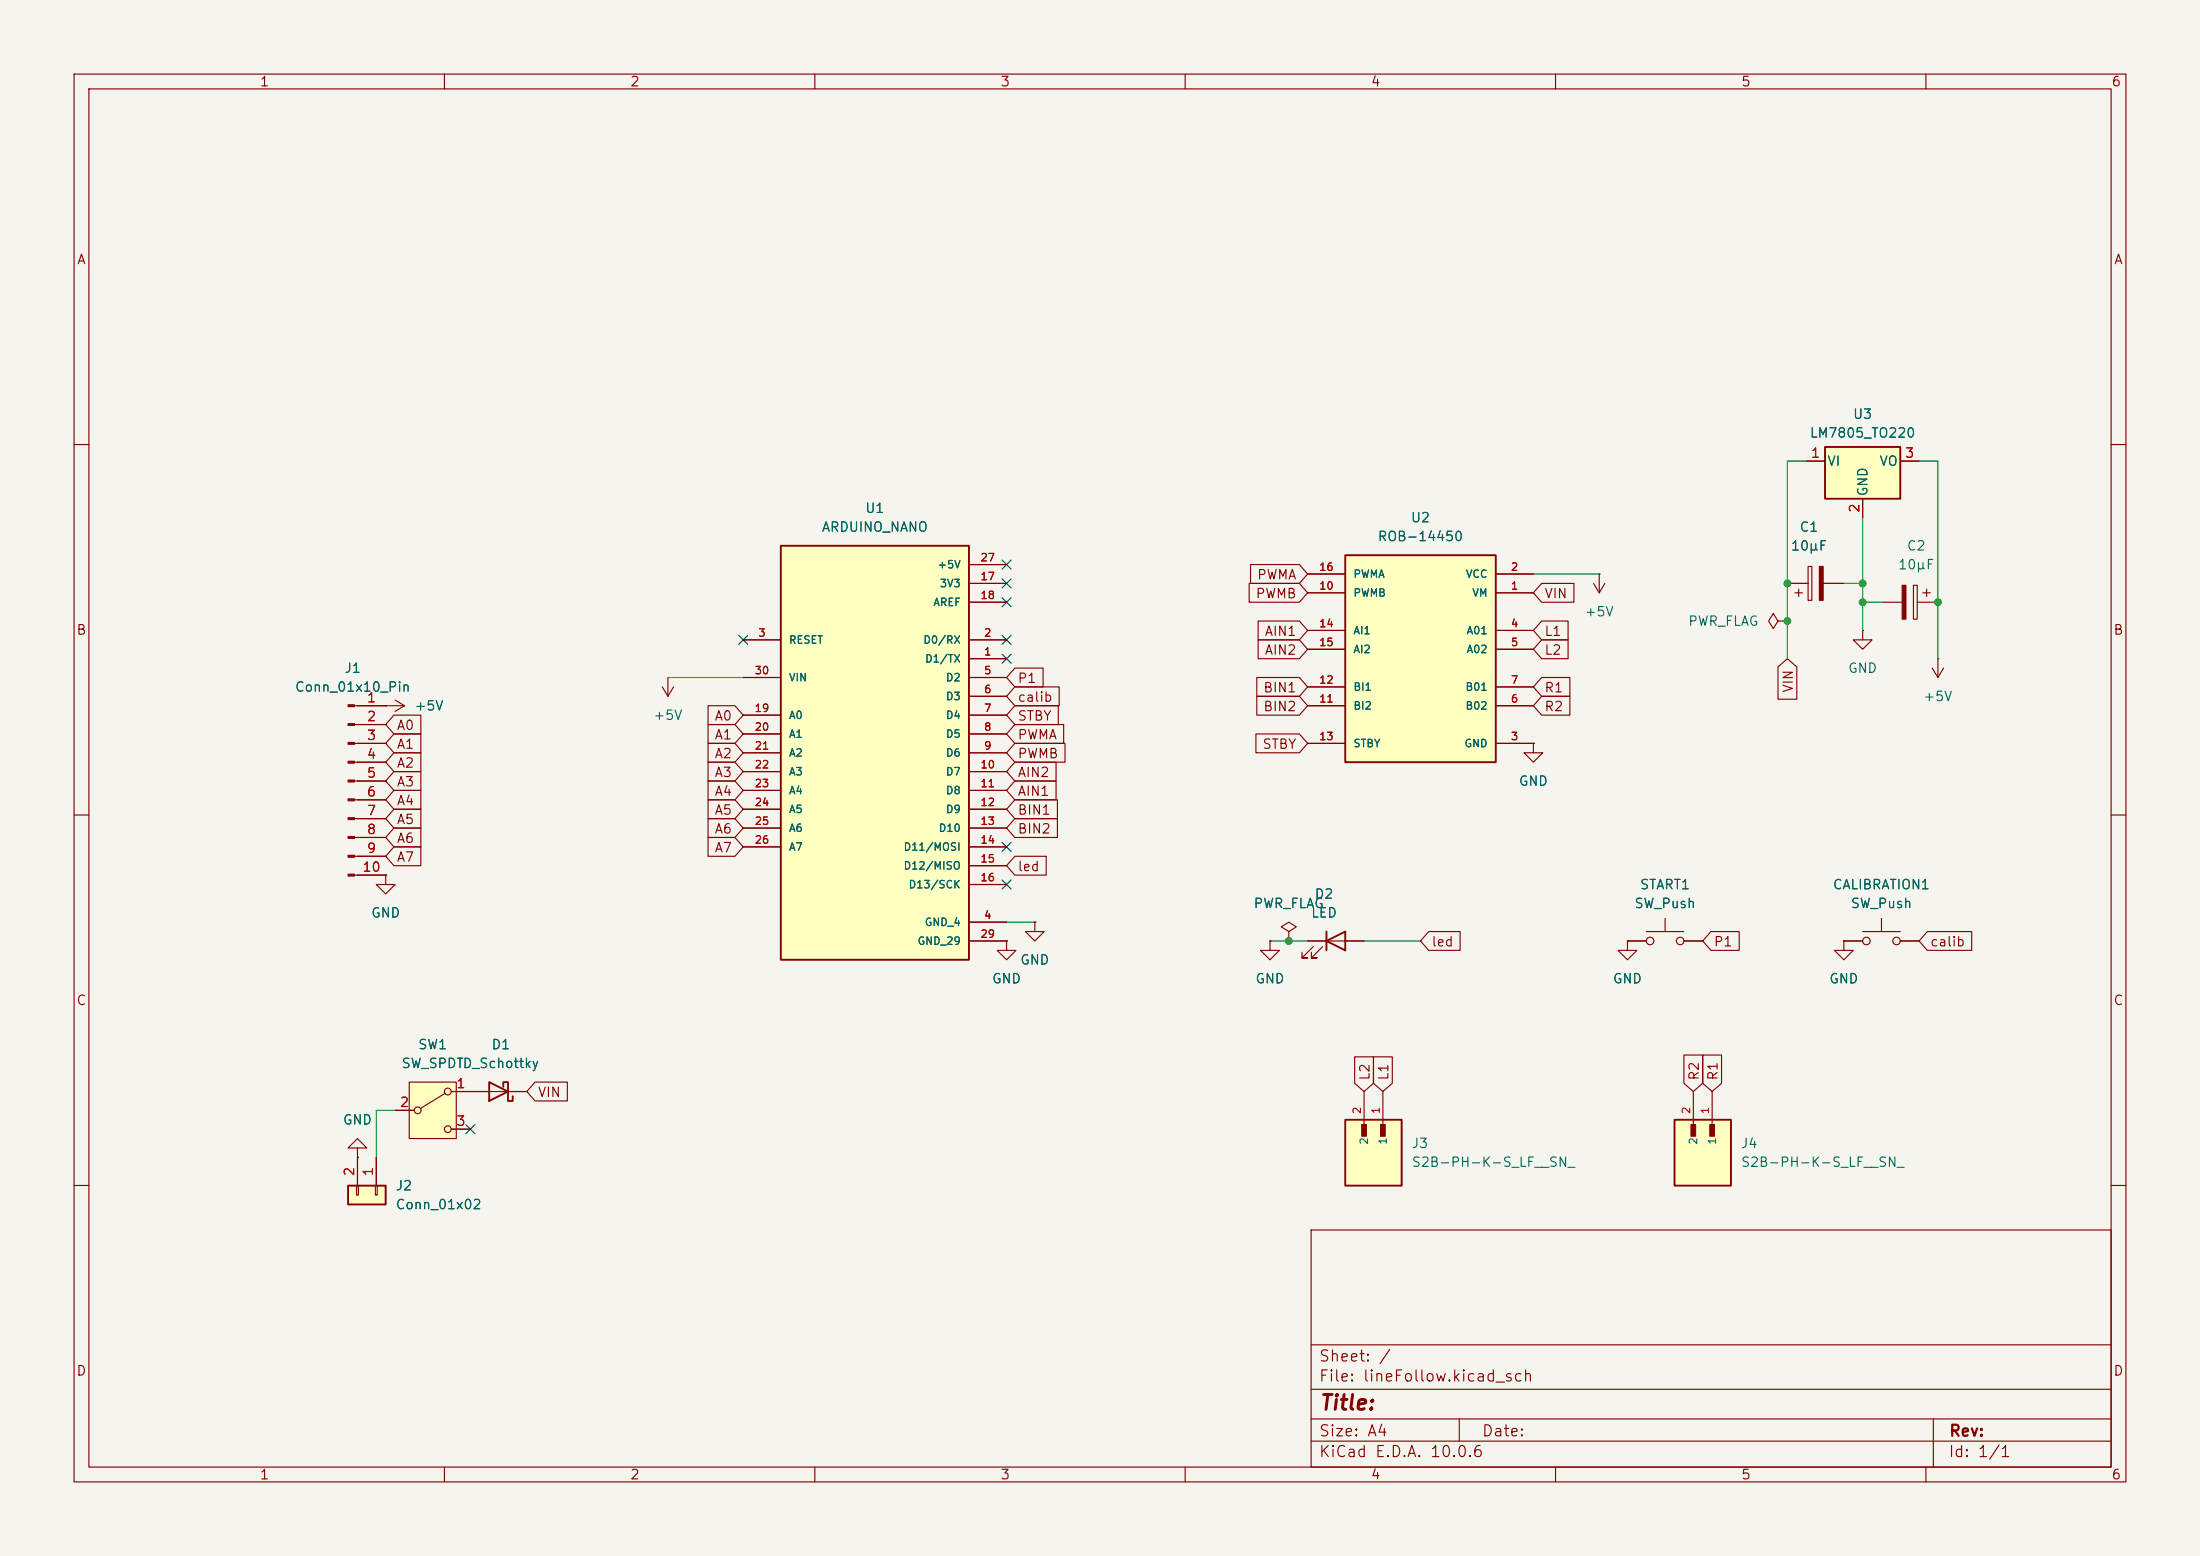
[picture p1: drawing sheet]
<svg xmlns="http://www.w3.org/2000/svg" width="297mm" height="210mm" viewBox="0 0 297 210" stroke-linecap="round" stroke-linejoin="round" font-family="sans-serif">
<path d="M0 0h297v210h-297z" fill="#f5f4ef" stroke="#f5f4ef" stroke-width=".14"/>
<g fill="none" stroke="#840000" stroke-width=".15">
<path d="M10 10h277v190h-277zM12 12h273v186h-273zM60 10v2M110 10v2M160 10v2M210 10v2M260 10v2M10 60h2M285 60h2M10 110h2M285 110h2M10 160h2"/>
<path d="M177 166h108v32h-108zM285 160h2M60 198v2M110 198v2M160 198v2M177 194.5h108M177 191.5h108M177 187.5h108M177 181.5h108M197 191.5v3M210 198v2M260 198v2"/>
<path d="M261 191.5v6.5"/>
</g>
<path d="M226.1 151.1h7.6v8.9h-7.6z" fill="#ffffc2"/>
<path d="M226.1 151.1h7.6v8.9h-7.6z" fill="none" stroke="#840000" stroke-width=".25"/>
<g fill="#840000" stroke="#840000" stroke-width=".14">
<path d="M230.8 151.8h.7v1.6h-.7z"/>
<path d="M228.3 151.8h.6v1.6h-.6z"/>
</g>
<path d="M241.3 78.7h2.8M242.8 79.5v1M244.1 76.5h.5v4.5h-.5zM246.1 78.7h2.8M242.3 80h1M228.6 147.3v5.1M231.1 147.3v5.1" fill="none" stroke="#840000" stroke-width=".15"/>
<path d="M245.6 76.5h.5v4.5h-.5z" fill="#840000" stroke="#840000" stroke-width=".15"/>
<path d="M105.4 73.7h25.4v55.8h-25.4z" fill="#ffffc2"/>
<path d="M105.4 73.7h25.4v55.8h-25.4z" fill="none" stroke="#840000" stroke-width=".25"/>
<g fill="none" stroke="#840000" stroke-width=".15">
<path d="M130.8 78.7h5.1M130.8 76.2h5.1M100.3 86.4h5.1M100.3 91.4h5.1M100.3 96.5h5.1M100.3 99.1h5.1M130.8 88.9h5.1M130.8 86.4h5.1M130.8 91.4h5.1M130.8 94h5.1M130.8 96.5h5.1M130.8 99.1h5.1"/>
<path d="M130.8 81.3h5.1M100.3 101.6h5.1M100.3 104.1h5.1M100.3 106.7h5.1M100.3 109.2h5.1M100.3 111.8h5.1M100.3 114.3h5.1M130.8 101.6h5.1M130.8 104.1h5.1M130.8 106.7h5.1M130.8 109.2h5.1M130.8 111.8h5.1"/>
<path d="M130.8 114.3h5.1M130.8 116.8h5.1M130.8 119.4h5.1M130.8 124.5h5.1M130.8 127h5.1"/>
</g>
<path d="M246.4 60.3h10.1v7h-10.1z" fill="#ffffc2"/>
<path d="M246.4 60.3h10.1v7h-10.1zM179.1 127l2.5-1.3v2.6zM179.1 125.7v2.6" fill="none" stroke="#840000" stroke-width=".25"/>
<g fill="none" stroke="#840000" stroke-width=".15">
<path d="M215.1 78.7l.8 1.3M215.9 77.5h.1M215.9 77.5v2.5M216.7 78.7l-.8 1.3M243.8 62.2h2.6M251.5 67.3v2.6M256.5 62.2h2.6M258.3 79h.5v4.6h-.5zM260.1 79.5v1M89.4 92.7l.8 1.3M90.2 91.4h.1M90.2 91.4v2.6"/>
<path d="M90.9 92.7l-.7 1.3M240 83.8l-.6-1-.6 1 .6 1 .6-1h1.3M241.3 83.8h.1M251.5 85.1v1.3h1.2l-1.2 1.2-1.3-1.2h1.3M251.5 85.1h.1M254 81.3h2.8M258.8 81.3h2.8M259.6 80h1M207 100.3v1.3h1.3l-1.3 1.3-1.3-1.3h1.3M207 100.3h.1M139.7 124.5v1.2h1.3l-1.3 1.3-1.3-1.3h1.3M139.7 124.5h.1"/>
<path d="M171.4 127v1.3h1.3l-1.3 1.2-1.2-1.2h1.2M171.4 127h.1M174 125.7l1-.6-1-.6-1 .6 1 .6v1.3M174 127h.1M176.5 127h7.6M177.3 127.8l-1.5 1.5h.7h-.7v-.8M178.6 127.8l-1.6 1.5h.8h-.8v-.8M219.7 127v1.3h1.3l-1.3 1.2-1.3-1.2h1.3M219.7 127h.1M219.7 127h2.5M222.2 125.7h5.1M224.8 124v1.7"/>
<path d="M227.3 127h2.6M248.9 127v1.3h1.3l-1.3 1.2-1.3-1.2h1.3M248.9 127h.1"/>
<circle cx="222.8" cy="127" r=".51"/>
<circle cx="226.8" cy="127" r=".51"/>
</g>
<path d="M256.8 79h.5v4.6h-.5z" fill="#840000" stroke="#840000" stroke-width=".15"/>
<path d="M55.2 146.1h6.4v7.6h-6.4z" fill="#ffffc2"/>
<g fill="none" stroke="#840000" stroke-width=".15">
<path d="M53.3 149.9h2.6M55.2 146.1h6.4v7.6h-6.4zM60.1 147.6l-3.3 2M61 147.3h2.5M61 152.4h2.5"/>
<circle cx="56.4" cy="149.9" r=".46"/>
<circle cx="60.5" cy="147.3" r=".46"/>
<circle cx="60.5" cy="152.4" r=".46"/>
</g>
<path d="M47 160h5.1v2.6h-5.1z" fill="#ffffc2"/>
<path d="M66 146.1l2.6 1.2-2.6 1.3zM67.9 146.7v-.6h.7v2.5h.6v-.6M47 160h5.1v2.6h-5.1z" fill="none" stroke="#840000" stroke-width=".25"/>
<path d="M48.3 156.2v3.8M50.8 156.2v3.8M63.5 147.3h7.6M48.1 160h.3v1.3h-.3zM50.7 160h.2v1.3h-.2z" fill="none" stroke="#840000" stroke-width=".15"/>
<path d="M181.6 151.1h7.6v8.9h-7.6z" fill="#ffffc2"/>
<path d="M181.6 151.1h7.6v8.9h-7.6z" fill="none" stroke="#840000" stroke-width=".25"/>
<g fill="#840000" stroke="#840000" stroke-width=".14">
<path d="M186.4 151.8h.6v1.6h-.6z"/>
<path d="M183.8 151.8h.7v1.6h-.7z"/>
</g>
<g fill="none" stroke="#840000" stroke-width=".15">
<path d="M47.9 95.3h6.7M47.9 97.8h4.2M52.1 95.3h.1M53.3 94.5l1.3 .8M54.6 95.3l-1.3 .7M260.9 90.2l.7 1.2M261.6 88.9h.1M261.6 88.9v2.5M262.4 90.2l-.8 1.2M47.9 100.3h4.2M47.9 102.9h4.2M47.9 105.4h4.2"/>
<path d="M47.9 108h4.2M47.9 110.5h4.2M47.9 113h4.2M47.9 115.6h4.2M47.9 118.1h4.2M52.1 118.1v1.3h1.2l-1.2 1.3-1.3-1.3h1.3M52.1 118.1h.1M135.9 127v1.3h1.3l-1.3 1.2-1.3-1.2h1.3M135.9 127h.1M248.9 127h2.6M251.5 125.7h5M254 124v1.7"/>
<path d="M256.5 127h2.6M48.3 154.9h1.2l-1.2-1.2-1.3 1.2h1.3v1.3M48.3 156.2h.1M184.1 147.3v5.1M186.7 147.3v5.1"/>
<circle cx="252" cy="127" r=".51"/>
<circle cx="256" cy="127" r=".51"/>
</g>
<g fill="#840000" stroke="#840000" stroke-width=".15">
<path d="M47 95.1h.9v.3h-.9z"/>
<path d="M47 97.7h.9v.2h-.9z"/>
<path d="M47 100.2h.9v.3h-.9z"/>
<path d="M47 102.7h.9v.3h-.9z"/>
<path d="M47 105.3h.9v.2h-.9z"/>
<path d="M47 107.8h.9v.3h-.9z"/>
<path d="M47 110.4h.9v.2h-.9z"/>
<path d="M47 112.9h.9v.3h-.9z"/>
<path d="M47 115.4h.9v.3h-.9z"/>
<path d="M47 118h.9v.2h-.9z"/>
</g>
<path d="M181.6 74.9h20.3v28h-20.3z" fill="#ffffc2"/>
<path d="M181.6 74.9h20.3v28h-20.3z" fill="none" stroke="#840000" stroke-width=".25"/>
<g fill="none" stroke="#840000" stroke-width=".15">
<path d="M130.8 78.7h5.1M130.8 76.2h5.1M168.6 78.7h6.8l1.1 1.3-1.1 1.3h-6.8zM168.8 76.2h6.6l1.1 1.3-1.1 1.2h-6.6zM176.5 77.5h5.1M201.9 77.5h5.1M208.1 78.7h4.4v2.6h-4.4l-1.1-1.3zM241.3 78.7h2.8M243.8 62.2h2.6M246.1 78.7h2.8M251.5 67.3v2.6M256.5 62.2h2.6"/>
<path d="M48.3 95.3h3.8M48.3 97.8h3.8M52.1 95.3h.1M53.2 96.5h3.6v2.6h-3.6l-1.1-1.3zM53.2 99.1h3.6v2.5h-3.6l-1.1-1.3zM95.6 95.2h3.6l1.1 1.3-1.1 1.3h-3.6zM95.6 97.8h3.6l1.1 1.3-1.1 1.2h-3.6zM100.3 86.4h5.1M100.3 91.4h5.1M100.3 96.5h5.1M100.3 99.1h5.1M130.8 88.9h5.1"/>
<path d="M130.8 86.4h5.1M130.8 91.4h5.1M130.8 94h5.1M130.8 96.5h5.1M130.8 99.1h5.1M130.8 81.3h5.1M137 92.7h6v2.6h-6l-1.1-1.3zM137 97.8h6.6v2.5h-6.6l-1.1-1.2zM137 90.2h3.8v2.5h-3.8l-1.1-1.3zM137 95.2h5.9v2.6h-5.9l-1.1-1.3zM169.5 99.1h5.9l1.1 1.2-1.1 1.3h-5.9zM169.7 91.4h5.7l1.1 1.3-1.1 1.3h-5.7z"/>
<path d="M169.7 94h5.7l1.1 1.3-1.1 1.2h-5.7zM169.9 83.8h5.5l1.1 1.3-1.1 1.3h-5.5zM169.9 86.4h5.5l1.1 1.2-1.1 1.3h-5.5zM176.5 80h5.1M176.5 85.1h5.1M176.5 87.6h5.1M176.5 95.3h5.1M176.5 92.7h5.1M201.9 80h5.1M201.9 85.1h5.1M201.9 87.6h5.1M201.9 95.3h5.1"/>
<path d="M201.9 92.7h5.1M208.1 94h3.8v2.5h-3.8l-1.1-1.2zM208.1 86.4h3.6v2.5h-3.6l-1.1-1.3zM208.1 83.8h3.6v2.6h-3.6l-1.1-1.3zM208.1 91.4h3.8v2.6h-3.8l-1.1-1.3zM240 90l1.3-1.1 1.3 1.1v4.4h-2.6zM48.3 100.3h3.8M48.3 102.9h3.8M48.3 105.4h3.8M48.3 108h3.8M48.3 110.5h3.8M48.3 113h3.8"/>
<path d="M48.3 115.6h3.8M48.3 118.1h3.8M52.1 118.1h.1M53.2 106.7h3.6v2.5h-3.6l-1.1-1.2zM53.2 101.6h3.6v2.5h-3.6l-1.1-1.2zM53.2 104.1h3.6v2.6h-3.6l-1.1-1.3zM53.2 109.2h3.6v2.6h-3.6l-1.1-1.3zM53.2 111.8h3.6v2.5h-3.6l-1.1-1.3zM53.2 114.3h3.6v2.5h-3.6l-1.1-1.2zM95.6 100.3h3.6l1.1 1.3-1.1 1.3h-3.6zM95.6 113h3.6l1.1 1.3-1.1 1.3h-3.6zM95.6 107.9h3.6l1.1 1.3-1.1 1.3h-3.6z"/>
<path d="M95.6 102.9h3.6l1.1 1.2-1.1 1.3h-3.6zM95.6 105.4h3.6l1.1 1.3-1.1 1.3h-3.6zM95.6 110.5h3.6l1.1 1.3-1.1 1.2h-3.6zM100.3 101.6h5.1M100.3 104.1h5.1M100.3 106.7h5.1M100.3 109.2h5.1M100.3 111.8h5.1M100.3 114.3h5.1M130.8 101.6h5.1M130.8 104.1h5.1M130.8 106.7h5.1"/>
<path d="M130.8 109.2h5.1M130.8 111.8h5.1M130.8 114.3h5.1M130.8 116.8h5.1M130.8 119.4h5.1M137 102.9h5.6v2.5h-5.6l-1.1-1.3zM137 100.3h6.8v2.6h-6.8l-1.1-1.3zM137 107.9h5.8v2.6h-5.8l-1.1-1.3zM137 110.5h5.8v2.5h-5.8l-1.1-1.2zM137 105.4h5.6v2.6h-5.6l-1.1-1.3zM137 115.6h4.2v2.5h-4.2l-1.1-1.3zM176.5 100.3h5.1"/>
<path d="M201.9 100.3h5.1M207 100.3h.1M130.8 127h5.1M130.8 124.5h5.1M135.9 127h.1M139.7 124.5h.1M171.4 127h.1M174 127h.1M176.5 127h2.6M181.6 127h2.5M192.9 125.7h4.2v2.6h-4.2l-1.1-1.3zM219.7 127h.1"/>
<path d="M219.7 127h2.5M227.3 127h2.6M231 125.7h3.8v2.6h-3.8l-1.1-1.3zM248.9 127h.1M248.9 127h2.6M256.5 127h2.6M260.2 125.7h6v2.6h-6l-1.1-1.3zM48.3 156.2h.1M48.3 156.2v3.8M50.8 156.2v3.8M53.3 149.9h2.6M61 147.3h5"/>
<path d="M61 152.4h2.5M68.6 147.3h2.5M72.2 146h4.4v2.6h-4.4l-1.1-1.3zM182.9 142.6h2.5v3.6l-1.3 1.1-1.2-1.1zM185.4 142.6h2.6v3.6l-1.3 1.1-1.3-1.1zM227.3 142.4h2.6v3.8l-1.3 1.1-1.3-1.1zM229.9 142.4h2.5v3.8l-1.3 1.1-1.2-1.1z"/>
</g>
<path d="M207 77.5h8.9M243.8 62.2h-2.5v26.7M248.9 78.7h2.6M251.5 69.9v15.2M259.1 62.2h2.5v26.7M90.2 91.4h10.1M251.5 81.3h2.5M135.9 124.5h3.8M171.4 127h5.1M184.1 127h7.7M53.3 149.9h-2.5v6.3" fill="none" stroke="#009600" stroke-width=".15"/>
<g fill="none" stroke="#000084" stroke-width=".15">
<path d="M135.3 78.1l1.2 1.2M135.3 75.6l1.2 1.2M136.5 78.1l-1.2 1.2M136.5 75.6l-1.2 1.2M99.7 85.8l1.2 1.2M100.9 85.8l-1.2 1.2M135.3 85.8l1.2 1.2M135.3 88.3l1.2 1.2M135.3 80.7l1.2 1.2M136.5 85.8l-1.2 1.2M136.5 88.3l-1.2 1.2M136.5 80.7l-1.2 1.2"/>
<path d="M135.3 113.7l1.2 1.2M135.3 118.8l1.2 1.2M136.5 113.7l-1.2 1.2M136.5 118.8l-1.2 1.2M62.9 151.8l1.2 1.2M64.1 151.8l-1.2 1.2"/>
</g>
<g fill="#009600" stroke="#009600" stroke-width=".14">
<circle cx="174" cy="127" r=".46"/>
<circle cx="241.3" cy="78.7" r=".46"/>
<circle cx="251.5" cy="81.3" r=".46"/>
<circle cx="251.5" cy="78.7" r=".46"/>
<circle cx="241.3" cy="83.8" r=".46"/>
<circle cx="261.6" cy="81.3" r=".46"/>
</g>
<text font-size="2" fill="#840000" x="178" y="190.8">Title:</text>
<g font-size="1.5" fill="#840000">
<text x="178" y="184.1">Sheet: /</text>
<text x="178" y="186.8">File: lineFollow.kicad_sch</text>
<text x="178" y="197">KiCad E.D.A. 10.0.6</text>
<text x="178" y="194.2">Size: A4</text>
<text x="200" y="194.2">Date:</text>
<text x="263" y="197">Id: 1/1</text>
<text x="263" y="194.2">Rev:</text>
</g>
<g font-size="1.3" fill="#840000">
<text x="35" y="12">1</text>
<text x="85" y="12">2</text>
<text x="135" y="12">3</text>
<text x="185" y="12">4</text>
<text x="235" y="12">5</text>
<text x="285" y="12">6</text>
<text x="10.3" y="36">A</text>
<text x="285.3" y="36">A</text>
<text x="169.4" y="81.1">PWMB</text>
<text x="169.6" y="78.5">PWMA</text>
<text x="208.4" y="81.1">VIN</text>
<text x="10.2" y="86">B</text>
<text x="170.6" y="86.1">AIN1</text>
<text x="170.6" y="88.7">AIN2</text>
<text x="208.4" y="88.7">L2</text>
<text x="208.4" y="86.1">L1</text>
<text x="285.2" y="86">B</text>
<text x="137.3" y="95">calib</text>
<text x="137.3" y="92.5">P1</text>
<text x="170.5" y="93.8">BIN1</text>
<text x="208.4" y="93.8">R1</text>
<text x="242.4" y="93.6" transform="rotate(-90 242.4 93.6)">VIN</text>
<text x="53.5" y="98.8">A0</text>
<text x="53.5" y="101.4">A1</text>
<text x="96.4" y="97.6">A0</text>
<text x="96.4" y="100.1">A1</text>
<text x="137.3" y="100.1">PWMA</text>
<text x="137.3" y="97.6">STBY</text>
<text x="170.3" y="101.4">STBY</text>
<text x="170.5" y="96.3">BIN2</text>
<text x="208.4" y="96.3">R2</text>
<text x="53.5" y="103.9">A2</text>
<text x="53.5" y="106.5">A3</text>
<text x="96.4" y="102.7">A2</text>
<text x="96.4" y="105.2">A3</text>
<text x="96.4" y="107.7">A4</text>
<text x="137.3" y="105.2">AIN2</text>
<text x="137.3" y="102.7">PWMB</text>
<text x="137.3" y="107.7">AIN1</text>
<text x="53.5" y="109">A4</text>
<text x="53.5" y="111.5">A5</text>
<text x="96.4" y="110.3">A5</text>
<text x="96.4" y="112.8">A6</text>
<text x="137.3" y="110.3">BIN1</text>
<text x="137.3" y="112.8">BIN2</text>
<text x="53.5" y="114.1">A6</text>
<text x="53.5" y="116.6">A7</text>
<text x="96.4" y="115.4">A7</text>
<text x="137.3" y="117.9">led</text>
<text x="193.2" y="128.1">led</text>
<text x="231.3" y="128.1">P1</text>
<text x="260.5" y="128.1">calib</text>
<text x="10.2" y="136">C</text>
<text x="285.2" y="136">C</text>
<text x="72.5" y="148.4">VIN</text>
<text x="185.2" y="145.9" transform="rotate(-90 185.2 145.9)">L2</text>
<text x="187.7" y="145.9" transform="rotate(-90 187.7 145.9)">L1</text>
<text x="229.7" y="145.9" transform="rotate(-90 229.7 145.9)">R2</text>
<text x="232.2" y="145.9" transform="rotate(-90 232.2 145.9)">R1</text>
<text x="10.2" y="186">D</text>
<text x="285.2" y="186">D</text>
<text x="35" y="200">1</text>
<text x="85" y="200">2</text>
<text x="135" y="200">3</text>
<text x="185" y="200">4</text>
<text x="235" y="200">5</text>
<text x="285" y="200">6</text>
</g>
<g font-size="1.3" fill="#006464">
<text x="244.2" y="59.4">LM7805_TO220</text>
<text x="250.1" y="56.8">U3</text>
<text x="246.6" y="63.2">VI</text>
<text x="253.6" y="63.2">VO</text>
<text x="116.7" y="69.5">U1</text>
<text x="190.4" y="70.8">U2</text>
<text x="252.4" y="67.1" transform="rotate(-90 252.4 67.1)">GND</text>
<text x="110.8" y="72.1">ARDUINO_NANO</text>
<text x="185.9" y="73.4">ROB-14450</text>
<text x="241.7" y="74.6">10µF</text>
<text x="242.9" y="72.1">C1</text>
<text x="256.2" y="77.2">10µF</text>
<text x="257.3" y="74.6">C2</text>
<text x="213.8" y="83.5">+5V</text>
<text x="227.8" y="84.8">PWR_FLAG</text>
<text x="39.7" y="93.7">Conn_01x10_Pin</text>
<text x="46.4" y="91.1">J1</text>
<text x="249.4" y="91.1">GND</text>
<text x="259.6" y="94.9">+5V</text>
<text x="55.9" y="96.2">+5V</text>
<text x="88.1" y="97.5">+5V</text>
<text x="204.9" y="106.4">GND</text>
<text x="50" y="124.2">GND</text>
<text x="169.1" y="122.9">PWR_FLAG</text>
<text x="176.9" y="124.2">LED</text>
<text x="177.4" y="121.6">D2</text>
<text x="220.6" y="122.9">SW_Push</text>
<text x="221.3" y="120.3">START1</text>
<text x="247.3" y="120.3">CALIBRATION1</text>
<text x="249.8" y="122.9">SW_Push</text>
<text x="137.6" y="130.5">GND</text>
<text x="133.8" y="133">GND</text>
<text x="169.4" y="133">GND</text>
<text x="217.6" y="133">GND</text>
<text x="246.9" y="133">GND</text>
<text x="56.4" y="141.9">SW1</text>
<text x="66.3" y="141.9">D1</text>
<text x="54.1" y="144.5">SW_SPDTD_Schottky</text>
<text x="46.2" y="152.1">GND</text>
<text x="190.5" y="155.3">J3</text>
<text x="234.9" y="155.3">J4</text>
<text x="53.3" y="161">J2</text>
<text x="190.5" y="157.8">S2B-PH-K-S_LF__SN_</text>
<text x="234.9" y="157.8">S2B-PH-K-S_LF__SN_</text>
<text x="53.3" y="163.5">Conn_01x02</text>
</g>
<g font-size="1.3" fill="#a90000">
<text x="244.4" y="62.1">1</text>
<text x="257.1" y="62.1">3</text>
<text x="251.3" y="69.3" transform="rotate(-90 251.3 69.3)">2</text>
<text x="49.4" y="95.1">1</text>
<text x="49.4" y="97.7">2</text>
<text x="49.4" y="100.2">3</text>
<text x="49.4" y="102.7">4</text>
<text x="49.4" y="105.3">5</text>
<text x="49.4" y="107.8">6</text>
<text x="49.4" y="110.4">7</text>
<text x="49.4" y="112.9">8</text>
<text x="48.8" y="118">10</text>
<text x="49.4" y="115.4">9</text>
<text x="53.9" y="149.7">2</text>
<text x="61.5" y="147.2">1</text>
<text x="61.5" y="152.3">3</text>
<text x="48.1" y="158.8" transform="rotate(-90 48.1 158.8)">2</text>
<text x="50.7" y="158.8" transform="rotate(-90 50.7 158.8)">1</text>
</g>
<g font-size="1" fill="#006464">
<text x="126.5" y="77">+5V</text>
<text x="125.9" y="82">AREF</text>
<text x="126.8" y="79.5">3V3</text>
<text x="182.6" y="80.8">PWMB</text>
<text x="182.6" y="78.2">PWMA</text>
<text x="197.8" y="78.2">VCC</text>
<text x="198.7" y="80.8">VM</text>
<text x="106.4" y="87.1">RESET</text>
<text x="124.6" y="87.1">D0/RX</text>
<text x="124.8" y="89.7">D1/TX</text>
<text x="182.6" y="85.9">AI1</text>
<text x="182.6" y="88.4">AI2</text>
<text x="197.9" y="85.9">A01</text>
<text x="197.9" y="88.4">A02</text>
<text x="106.4" y="92.2">VIN</text>
<text x="127.6" y="92.2">D2</text>
<text x="127.6" y="94.7">D3</text>
<text x="182.6" y="93.5">BI1</text>
<text x="197.8" y="93.5">B01</text>
<text x="106.4" y="97.3">A0</text>
<text x="106.4" y="99.8">A1</text>
<text x="127.6" y="97.3">D4</text>
<text x="127.6" y="99.8">D5</text>
<text x="182.6" y="96">BI2</text>
<text x="182.6" y="101.1">STBY</text>
<text x="197.6" y="101.1">GND</text>
<text x="197.8" y="96">B02</text>
<text x="106.4" y="102.4">A2</text>
<text x="106.4" y="104.9">A3</text>
<text x="106.4" y="107.4">A4</text>
<text x="127.6" y="102.4">D6</text>
<text x="127.6" y="104.9">D7</text>
<text x="127.6" y="107.4">D8</text>
<text x="106.4" y="110">A5</text>
<text x="106.4" y="112.5">A6</text>
<text x="126.6" y="112.5">D10</text>
<text x="127.6" y="110">D9</text>
<text x="106.4" y="115.1">A7</text>
<text x="121.9" y="115.1">D11/MOSI</text>
<text x="121.9" y="117.6">D12/MISO</text>
<text x="122.6" y="120.1">D13/SCK</text>
<text x="124.8" y="125.2">GND_4</text>
<text x="123.8" y="127.8">GND_29</text>
<text x="184.9" y="154.6" transform="rotate(-90 184.9 154.6)">2</text>
<text x="187.5" y="154.6" transform="rotate(-90 187.5 154.6)">1</text>
<text x="229.4" y="154.6" transform="rotate(-90 229.4 154.6)">2</text>
<text x="231.9" y="154.6" transform="rotate(-90 231.9 154.6)">1</text>
</g>
<g font-size="1" fill="#a90000">
<text x="132.3" y="76">27</text>
<text x="178" y="77.3">16</text>
<text x="203.9" y="77.3">2</text>
<text x="132.3" y="78.6">17</text>
<text x="132.3" y="81.1">18</text>
<text x="178" y="79.8">10</text>
<text x="203.9" y="79.8">1</text>
<text x="102.3" y="86.2">3</text>
<text x="132.8" y="88.7">1</text>
<text x="132.8" y="86.2">2</text>
<text x="178" y="84.9">14</text>
<text x="178" y="87.4">15</text>
<text x="203.9" y="84.9">4</text>
<text x="203.9" y="87.4">5</text>
<text x="101.8" y="91.3">30</text>
<text x="132.8" y="91.3">5</text>
<text x="132.8" y="93.8">6</text>
<text x="178" y="95.1">11</text>
<text x="178" y="92.5">12</text>
<text x="203.9" y="95.1">6</text>
<text x="203.9" y="92.5">7</text>
<text x="101.8" y="96.3">19</text>
<text x="101.8" y="98.9">20</text>
<text x="101.8" y="101.4">21</text>
<text x="132.8" y="96.3">7</text>
<text x="132.8" y="98.9">8</text>
<text x="132.8" y="101.4">9</text>
<text x="178" y="100.1">13</text>
<text x="203.9" y="100.1">3</text>
<text x="101.8" y="104">22</text>
<text x="101.8" y="106.5">23</text>
<text x="132.3" y="104">10</text>
<text x="132.3" y="106.5">11</text>
<text x="101.8" y="109">24</text>
<text x="101.8" y="111.6">25</text>
<text x="132.3" y="109">12</text>
<text x="132.3" y="111.6">13</text>
<text x="101.8" y="114.1">26</text>
<text x="132.3" y="114.1">14</text>
<text x="132.3" y="116.7">15</text>
<text x="132.3" y="119.2">16</text>
<text x="132.8" y="124.3">4</text>
<text x="132.3" y="126.8">29</text>
<text x="184" y="150.4" transform="rotate(-90 184 150.4)">2</text>
<text x="186.5" y="150.4" transform="rotate(-90 186.5 150.4)">1</text>
<text x="228.4" y="150.4" transform="rotate(-90 228.4 150.4)">2</text>
<text x="231" y="150.4" transform="rotate(-90 231 150.4)">1</text>
</g>
</svg>
